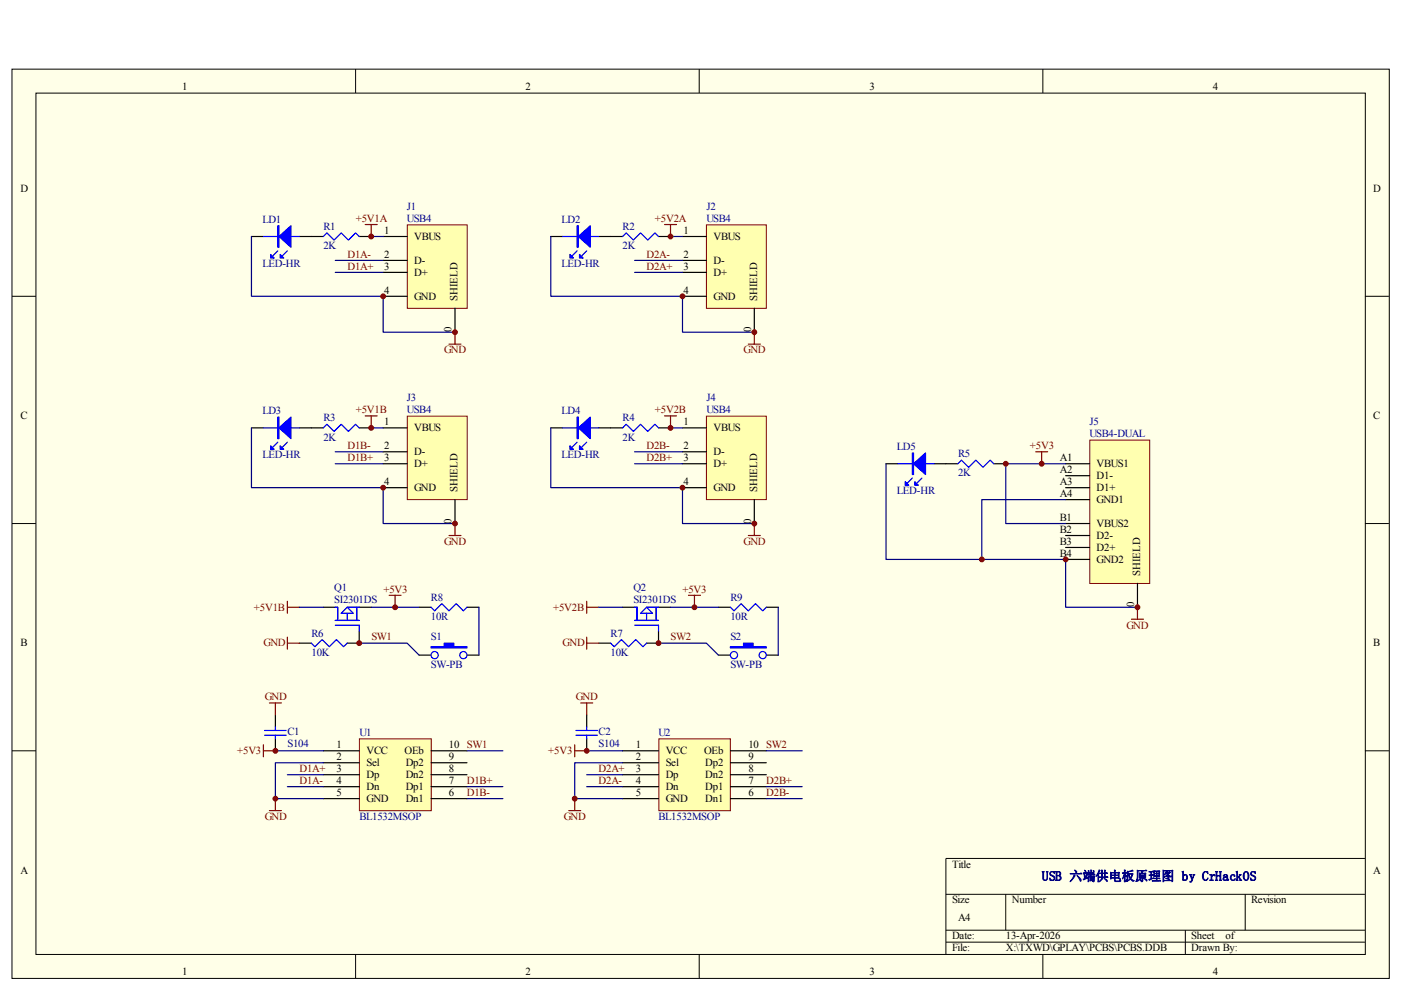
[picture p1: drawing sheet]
<svg xmlns="http://www.w3.org/2000/svg" width="297mm" height="210mm" viewBox="0 0 297 210" stroke-linecap="round" stroke-linejoin="round" font-family="sans-serif">
<path d="M2.5 14.7h292.1v192.7h-292.1z" fill="#ffffe8"/>
<g fill="none" stroke="#000" stroke-width=".21">
<path d="M2.5 14.7h292.1v192.7h-292.1zM7.6 19.7h281.9v182.7h-281.9zM75.4 14.6v5.1M148.3 14.6v5.1M221.1 14.6v5.1M2.5 62.8h5.1M289.4 62.8h5.1M2.5 111h5.1M289.4 111h5.1M2.5 159.2h5.1M289.4 159.2h5.1M200.5 189.6h88.9"/>
<path d="M200.5 197.2h88.9M200.5 199.8h88.9M213.2 189.6v7.6M251.3 197.2v5.1M264 189.6v7.6M289.4 182h-88.9v20.3M75.4 202.3v5.1M148.3 202.3v5.1M221.1 202.3v5.1"/>
</g>
<path d="M86.4 47.8h12.7v17.6h-12.7z" fill="#ffffb0"/>
<path d="M86.4 47.7h12.7v17.7h-12.7z" fill="none" stroke="#800000" stroke-width=".21"/>
<path d="M81.2 50.1h5.1M81.2 55.2h5.1M81.2 57.8h5.1M81.2 62.8h5.1M96.5 65.4v5" fill="none" stroke="#000" stroke-width=".25"/>
<path d="M231.1 93.4h12.7v30.3h-12.7z" fill="#ffffb0"/>
<path d="M231.1 93.3h12.7v30.4h-12.7z" fill="none" stroke="#800000" stroke-width=".21"/>
<g fill="none" stroke="#000" stroke-width=".25">
<path d="M53.3 50.1h2.5M63.5 50.1h5M76.2 50.1h2.5M187.9 98.3h2.5M198 98.3h5.1M210.7 98.3h2.5M225.9 98.3h5.1M225.9 100.9h5.1M225.9 103.4h5.1M225.9 105.9h5.1M225.9 111h5.1M225.9 113.5h5.1"/>
<path d="M225.9 116.1h5.1M225.9 118.6h5.1M241.2 123.7v5.1"/>
</g>
<path d="M55.8 50.1h7.7M58.9 53.2l-1 1M60.9 53.2l-1 1M68.5 50.1l.8-.7 1.5 1.5 1.5-1.5 1.6 1.5 1.5-1.5 .8 .7M190.4 98.3h7.6M203.1 98.3l.7-.7 1.6 1.5 1.5-1.5 1.5 1.5 1.5-1.5 .8 .7M193.4 101.4l-1 1M195.5 101.4l-1 1" fill="none" stroke="#00f" stroke-width=".25"/>
<g fill="#00f" stroke="#00f" stroke-width=".25">
<path d="M59.2 50.1l2.5-2.2v4.5z"/>
<path d="M57.4 53.9l.7 .8h-.7z"/>
<path d="M59.4 53.9l.8 .8h-.8z"/>
<path d="M193.7 98.3l2.5-2.3v4.6z"/>
<path d="M191.9 102.1l.8 .8h-.8z"/>
<path d="M193.9 102.1l.8 .8h-.8z"/>
<path d="M58.9 47.9h.3v4.5h-.3z" fill-rule="evenodd"/>
<path d="M193.4 96h.3v4.6h-.3z" fill-rule="evenodd"/>
</g>
<path d="M53.3 50.1v12.7h27.9v7.6h15.3M71.1 55.2h10.1M71.1 57.8h10.1M78.7 50.1h2.5M187.9 98.3v20.3h38v10.2h15.3M225.9 98.3h-12.7v12.7h12.7M225.9 105.9h-17.7v12.7" fill="none" stroke="#000080" stroke-width=".25"/>
<path d="M77.4 47.6h2.6M78.7 47.6v2.5M95.2 73h2.5M96.5 70.4v2.6M219.6 95.8h2.5M220.9 95.8v2.5M239.9 131.3h2.5M241.2 128.8v2.5" fill="none" stroke="#800000" stroke-width=".25"/>
<path d="M149.9 47.8h12.6v17.6h-12.6z" fill="#ffffb0"/>
<path d="M149.8 47.7h12.7v17.7h-12.7z" fill="none" stroke="#800000" stroke-width=".21"/>
<path d="M116.8 50.1h2.5M126.9 50.1h5.1M139.6 50.1h2.6M144.7 50.1h5.1M144.7 55.2h5.1M144.7 57.8h5.1M144.7 62.8h5.1M159.9 65.4v5" fill="none" stroke="#000" stroke-width=".25"/>
<path d="M119.3 50.1h7.6M122.4 53.2l-1.1 1M124.4 53.2l-1 1M132 50.1l.8-.7 1.5 1.5 1.5-1.5 1.5 1.5 1.6-1.5 .7 .7" fill="none" stroke="#00f" stroke-width=".25"/>
<g fill="#00f" stroke="#00f" stroke-width=".25">
<path d="M122.6 50.1l2.6-2.2v4.5z"/>
<path d="M120.8 53.9l.8 .8h-.8z"/>
<path d="M122.9 53.9l.7 .8h-.7z"/>
<path d="M122.4 47.9h.2v4.5h-.2z" fill-rule="evenodd"/>
</g>
<path d="M116.8 50.1v12.7h27.9v7.6h15.2M134.5 55.2h10.2M134.5 57.8h10.2M142.2 50.1h2.5" fill="none" stroke="#000080" stroke-width=".25"/>
<path d="M140.9 47.6h2.5M142.2 47.6v2.5M158.7 73h2.5M159.9 70.4v2.6" fill="none" stroke="#800000" stroke-width=".25"/>
<path d="M86.4 88.3h12.7v17.6h-12.7z" fill="#ffffb0"/>
<path d="M86.4 88.2h12.7v17.7h-12.7z" fill="none" stroke="#800000" stroke-width=".21"/>
<path d="M53.3 90.7h2.5M63.5 90.7h5M76.2 90.7h2.5M81.2 90.7h5.1M81.2 95.8h5.1M81.2 98.3h5.1M81.2 103.4h5.1M96.5 105.9v5.1" fill="none" stroke="#000" stroke-width=".25"/>
<path d="M55.8 90.7h7.7M58.9 93.8l-1 1M60.9 93.8l-1 1M68.5 90.7l.8-.7 1.5 1.5 1.5-1.5 1.6 1.5 1.5-1.5 .8 .7" fill="none" stroke="#00f" stroke-width=".25"/>
<g fill="#00f" stroke="#00f" stroke-width=".25">
<path d="M59.2 90.7l2.5-2.3v4.6z"/>
<path d="M57.4 94.5l.7 .8h-.7z"/>
<path d="M59.4 94.5l.8 .8h-.8z"/>
<path d="M58.9 88.4h.3v4.6h-.3z" fill-rule="evenodd"/>
</g>
<path d="M53.3 90.7v12.7h27.9v7.6h15.3M71.1 95.8h10.1M71.1 98.3h10.1M78.7 90.7h2.5" fill="none" stroke="#000080" stroke-width=".25"/>
<path d="M77.4 88.2h2.6M78.7 88.2v2.5M95.2 113.5h2.5M96.5 111v2.5" fill="none" stroke="#800000" stroke-width=".25"/>
<path d="M149.9 88.3h12.6v17.6h-12.6z" fill="#ffffb0"/>
<path d="M149.8 88.2h12.7v17.7h-12.7z" fill="none" stroke="#800000" stroke-width=".21"/>
<path d="M116.8 90.7h2.5M126.9 90.7h5.1M139.6 90.7h2.6M144.7 90.7h5.1M144.7 95.8h5.1M144.7 98.3h5.1M144.7 103.4h5.1M159.9 105.9v5.1M63.5 136.4h2.5M68.5 128.8h2.6M76.2 133.8v2.6h-2.6M76.2 128.8h2.5" fill="none" stroke="#000" stroke-width=".25"/>
<path d="M119.3 90.7h7.6M122.4 93.8l-1.1 1M124.4 93.8l-1 1M132 90.7l.8-.7 1.5 1.5 1.5-1.5 1.5 1.5 1.6-1.5 .7 .7M66 136.4l.8 .7 1.5-1.5 1.5 1.5 1.5-1.5 1.6 1.5 .7-.7M71.1 131.5h5.1M71.1 128.8h.5v2.7M71.1 132.6h5.1v1.2M72.3 130l1.3-1.2 1.3 1.2zM73.6 128.8h2.6M73.6 130v1.5M75.6 128.8v2.7" fill="none" stroke="#00f" stroke-width=".25"/>
<g fill="#00f" stroke="#00f" stroke-width=".25">
<path d="M122.6 90.7l2.6-2.3v4.6z"/>
<path d="M120.8 94.5l.8 .8h-.8z"/>
<path d="M122.9 94.5l.7 .8h-.7z"/>
<path d="M122.4 88.4h.2v4.6h-.2z" fill-rule="evenodd"/>
</g>
<path d="M116.8 90.7v12.7h27.9v7.6h15.2M134.5 95.8h10.2M134.5 98.3h10.2M142.2 90.7h2.5M63.5 128.8h5" fill="none" stroke="#000080" stroke-width=".25"/>
<path d="M140.9 88.2h2.5M142.2 88.2v2.5M158.7 113.5h2.5M159.9 111v2.5M60.9 127.5v2.5M60.9 135.1v2.5M60.9 128.8h2.6M60.9 136.4h2.6M82.5 126.2h2.5M83.8 126.2v2.6" fill="none" stroke="#800000" stroke-width=".25"/>
<path d="M76.3 156.7h15.1v15.2h-15.1z" fill="#ffffb0"/>
<path d="M76.2 156.6h15.2v15.3h-15.2z" fill="none" stroke="#800000" stroke-width=".21"/>
<path d="M68.5 159.2h7.7M91.4 159.2h7.6M68.5 161.7h7.7M68.5 164.3h7.7M68.5 166.8h7.7M68.5 169.3h7.7M91.4 161.7h7.6M91.4 164.3h7.6M91.4 166.8h7.6M91.4 169.3h7.6" fill="none" stroke="#000" stroke-width=".25"/>
<path d="M139.8 156.7h15.1v15.2h-15.1z" fill="#ffffb0"/>
<path d="M139.7 156.6h15.2v15.3h-15.2z" fill="none" stroke="#800000" stroke-width=".21"/>
<g fill="none" stroke="#000" stroke-width=".25">
<path d="M88.9 128.8h2.5M88.9 138.9h2.5M99 128.8h2.5M99 138.9h2.5M126.9 136.4h2.6M132 128.8h2.5M139.6 133.8v2.6h-2.5M139.6 128.8h2.6M152.3 128.8h2.6M152.3 138.9h2.6M162.5 128.8h2.5M162.5 138.9h2.5"/>
<path d="M58.4 151.6v2.5M58.4 156.6v2.6M124.4 151.6v2.5M124.4 156.6v2.6M132 159.2h7.6M154.9 159.2h7.6M132 161.7h7.6M132 164.3h7.6M132 166.8h7.6M132 169.3h7.6M154.9 161.7h7.6M154.9 164.3h7.6"/>
<path d="M154.9 166.8h7.6M154.9 169.3h7.6"/>
</g>
<g fill="none" stroke="#00f" stroke-width=".25">
<path d="M91.4 128.8l.7 .7 1.6-1.5 1.5 1.5 1.5-1.5 1.5 1.5 .8-.7M129.5 136.4l.7 .7 1.6-1.5 1.5 1.5 1.5-1.5 1.5 1.5 .8-.7M134.5 131.5h5.1M134.5 128.8h.6v2.7M134.5 132.6h5.1v1.2M135.8 130l1.3-1.2 1.3 1.2zM137.1 128.8h2.5M137.1 130v1.5M139.1 128.8v2.7M154.9 128.8l.7 .7 1.5-1.5 1.6 1.5 1.5-1.5 1.5 1.5 .8-.7M56.1 154.9h4.6M56.1 155.9h4.6"/>
<path d="M58.4 154.1v.8M58.4 155.9v.7M122.1 154.9h4.6M122.1 155.9h4.6M124.4 154.1v.8M124.4 155.9v.7"/>
<circle cx="92.1" cy="138.9" r=".76"/>
<circle cx="98.2" cy="138.9" r=".76"/>
<circle cx="155.6" cy="138.9" r=".76"/>
<circle cx="161.7" cy="138.9" r=".76"/>
</g>
<g fill="none" stroke="#000080" stroke-width=".25">
<path d="M76.2 136.4h10.1l2.6 2.5M78.7 128.8h10.2M101.5 128.8v10.1M126.9 128.8h5.1M139.6 136.4h10.2l2.5 2.5M142.2 128.8h10.1M165 128.8v10.1M58.4 159.2h10.1M99 159.2h7.6M124.4 159.2h7.6M162.5 159.2h7.6M60.9 166.8h7.6"/>
<path d="M60.9 164.3h7.6M68.5 161.7h-10.1v7.6h10.1M99 166.8h7.6M99 169.3h7.6M124.4 166.8h7.6M124.4 164.3h7.6M132 161.7h-10.1v7.6h10.1M162.5 166.8h7.6M162.5 169.3h7.6"/>
</g>
<g fill="none" stroke="#800000" stroke-width=".25">
<path d="M124.4 127.5v2.5M124.4 135.1v2.5M124.4 128.8h2.5M124.4 136.4h2.5M146 126.2h2.5M147.2 126.2v2.6M55.8 157.9v2.6M55.8 159.2h2.6M57.1 149h2.6M58.4 149v2.6M121.9 159.2h2.5M121.9 157.9v2.6"/>
<path d="M123.1 149h2.6M124.4 149v2.6M57.1 171.9h2.6M58.4 169.3v2.6M120.6 171.9h2.5M121.9 169.3v2.6"/>
</g>
<g fill="#00f" stroke="#00f" stroke-width=".25">
<path d="M91.4 137.1h2.8v-.7h2v.7h2.8v.3h-7.6z" fill-rule="evenodd"/>
<path d="M154.9 137.1h2.7v-.7h2.1v.7h2.8v.3h-7.6z" fill-rule="evenodd"/>
</g>
<g fill="#800000" stroke="#800000" stroke-width=".21">
<circle cx="58.4" cy="159.2" r=".51"/>
<circle cx="124.4" cy="159.2" r=".51"/>
<circle cx="58.4" cy="169.3" r=".51"/>
<circle cx="121.9" cy="169.3" r=".51"/>
<circle cx="81.2" cy="62.8" r=".51"/>
<circle cx="96.5" cy="70.4" r=".51"/>
<circle cx="78.7" cy="50.1" r=".51"/>
<circle cx="144.7" cy="62.8" r=".51"/>
<circle cx="159.9" cy="70.4" r=".51"/>
<circle cx="142.2" cy="50.1" r=".51"/>
<circle cx="81.2" cy="103.4" r=".51"/>
<circle cx="96.5" cy="111" r=".51"/>
<circle cx="78.7" cy="90.7" r=".51"/>
<circle cx="144.7" cy="103.4" r=".51"/>
<circle cx="159.9" cy="111" r=".51"/>
<circle cx="142.2" cy="90.7" r=".51"/>
<circle cx="76.2" cy="136.4" r=".51"/>
<circle cx="83.8" cy="128.8" r=".51"/>
<circle cx="139.6" cy="136.4" r=".51"/>
<circle cx="147.2" cy="128.8" r=".51"/>
<circle cx="225.9" cy="118.6" r=".51"/>
<circle cx="241.2" cy="128.8" r=".51"/>
<circle cx="213.2" cy="98.3" r=".51"/>
<circle cx="220.9" cy="98.3" r=".51"/>
<circle cx="208.2" cy="118.6" r=".51"/>
</g>
<text font-size="2.8" fill="#000080" x="220.9" y="186.7">USB 六端供电板原理图 by CrHackOS</text>
<g font-size="2.3">
<text x="38.6" y="19.1">1</text>
<text x="111.4" y="19.1">2</text>
<text x="184.3" y="19.1">3</text>
<text x="257.1" y="19.1">4</text>
<text x="4.3" y="40.7">D</text>
<text x="291.2" y="40.7">D</text>
<text x="81.4" y="49.5">1</text>
<text x="87.8" y="50.8">VBUS</text>
<text x="144.9" y="49.5">1</text>
<text x="151.3" y="50.8">VBUS</text>
<text x="81.4" y="54.6">2</text>
<text x="81.4" y="57.2">3</text>
<text x="87.8" y="55.9">D-</text>
<text x="87.8" y="58.4">D+</text>
<text x="144.9" y="54.6">2</text>
<text x="144.9" y="57.2">3</text>
<text x="151.3" y="55.9">D-</text>
<text x="151.3" y="58.4">D+</text>
<text x="81.4" y="62.2">4</text>
<text x="87.8" y="63.5">GND</text>
<text x="97" y="63.9" transform="rotate(-90 97 63.9)">SHIELD</text>
<text x="144.9" y="62.2">4</text>
<text x="151.3" y="63.5">GND</text>
<text x="160.5" y="63.9" transform="rotate(-90 160.5 63.9)">SHIELD</text>
<text x="95.8" y="70.5" transform="rotate(-90 95.8 70.5)">0</text>
<text x="159.3" y="70.5" transform="rotate(-90 159.3 70.5)">0</text>
<text x="4.3" y="88.8">C</text>
<text x="291.2" y="88.8">C</text>
<text x="81.4" y="90.1">1</text>
<text x="81.4" y="95.2">2</text>
<text x="87.8" y="91.4">VBUS</text>
<text x="144.9" y="90.1">1</text>
<text x="144.9" y="95.2">2</text>
<text x="151.3" y="91.4">VBUS</text>
<text x="81.4" y="97.7">3</text>
<text x="87.8" y="96.4">D-</text>
<text x="87.8" y="99">D+</text>
<text x="144.9" y="97.7">3</text>
<text x="151.3" y="96.4">D-</text>
<text x="151.3" y="99">D+</text>
<text x="224.7" y="97.7">A1</text>
<text x="224.7" y="100.3">A2</text>
<text x="232.5" y="99">VBUS1</text>
<text x="232.5" y="101.5">D1-</text>
<text x="81.4" y="102.8">4</text>
<text x="87.8" y="104.1">GND</text>
<text x="97" y="104.4" transform="rotate(-90 97 104.4)">SHIELD</text>
<text x="144.9" y="102.8">4</text>
<text x="151.3" y="104.1">GND</text>
<text x="160.5" y="104.4" transform="rotate(-90 160.5 104.4)">SHIELD</text>
<text x="224.7" y="102.8">A3</text>
<text x="224.7" y="105.3">A4</text>
<text x="232.5" y="104.1">D1+</text>
<text x="232.5" y="106.6">GND1</text>
<text x="95.8" y="111" transform="rotate(-90 95.8 111)">0</text>
<text x="159.3" y="111" transform="rotate(-90 159.3 111)">0</text>
<text x="224.7" y="110.4">B1</text>
<text x="224.7" y="113">B2</text>
<text x="232.5" y="111.7">VBUS2</text>
<text x="224.7" y="115.5">B3</text>
<text x="224.7" y="118">B4</text>
<text x="232.5" y="114.2">D2-</text>
<text x="232.5" y="116.8">D2+</text>
<text x="232.5" y="119.3">GND2</text>
<text x="241.7" y="122.2" transform="rotate(-90 241.7 122.2)">SHIELD</text>
<text x="240.5" y="128.8" transform="rotate(-90 240.5 128.8)">0</text>
<text x="4.3" y="137">B</text>
<text x="291.2" y="137">B</text>
<text x="71.4" y="158.6">1</text>
<text x="71.4" y="161.1">2</text>
<text x="77.7" y="159.9">VCC</text>
<text x="85.8" y="159.9">OEb</text>
<text x="95.2" y="161.1">9</text>
<text x="95.2" y="158.6">10 SW1</text>
<text x="134.8" y="158.6">1</text>
<text x="134.8" y="161.1">2</text>
<text x="141.1" y="159.9">VCC</text>
<text x="149.3" y="159.9">OEb</text>
<text x="158.7" y="161.1">9</text>
<text x="158.7" y="158.6">10 SW2</text>
<text x="71.4" y="163.7">3</text>
<text x="71.4" y="166.2">4</text>
<text x="77.7" y="162.4">Sel</text>
<text x="77.7" y="164.9">Dp</text>
<text x="77.7" y="167.5">Dn</text>
<text x="86" y="167.5">Dp1</text>
<text x="86" y="164.9">Dn2</text>
<text x="86" y="162.4">Dp2</text>
<text x="95.2" y="166.2">7</text>
<text x="95.2" y="163.7">8</text>
<text x="134.8" y="163.7">3</text>
<text x="134.8" y="166.2">4</text>
<text x="141.1" y="162.4">Sel</text>
<text x="141.1" y="164.9">Dp</text>
<text x="141.1" y="167.5">Dn</text>
<text x="149.5" y="167.5">Dp1</text>
<text x="149.5" y="164.9">Dn2</text>
<text x="149.5" y="162.4">Dp2</text>
<text x="158.7" y="166.2">7</text>
<text x="158.7" y="163.7">8</text>
<text x="71.4" y="168.8">5</text>
<text x="77.7" y="170">GND</text>
<text x="86" y="170">Dn1</text>
<text x="95.2" y="168.8">6</text>
<text x="134.8" y="168.8">5</text>
<text x="141.1" y="170">GND</text>
<text x="149.5" y="170">Dn1</text>
<text x="158.7" y="168.8">6</text>
<text x="4.3" y="185.3">A</text>
<text x="201.8" y="184">Title</text>
<text x="291.2" y="185.3">A</text>
<text x="201.8" y="191.5">Size</text>
<text x="214.5" y="191.5">Number</text>
<text x="265.3" y="191.5">Revision</text>
<text x="203.1" y="195.3">A4</text>
<text x="201.8" y="199.2">Date:</text>
<text x="201.8" y="201.7">File:</text>
<text x="213.3" y="199.2">13-Apr-2026</text>
<text x="213.3" y="201.7">X:\TXWD\GPLAY\PCBS\PCBS.DDB</text>
<text x="252.6" y="199.2">Sheet</text>
<text x="252.6" y="201.7">Drawn By:</text>
<text x="259.8" y="199.2">of</text>
<text x="38.6" y="206.8">1</text>
<text x="111.4" y="206.8">2</text>
<text x="184.3" y="206.8">3</text>
<text x="257.1" y="206.8">4</text>
</g>
<g font-size="2.3" fill="#000080">
<text x="55.6" y="47.3">LD1</text>
<text x="86.3" y="44.5">J1</text>
<text x="86.3" y="47">USB4</text>
<text x="119" y="47.3">LD2</text>
<text x="149.8" y="44.5">J2</text>
<text x="149.8" y="47">USB4</text>
<text x="68.6" y="48.8">R1</text>
<text x="68.6" y="52.8">2K</text>
<text x="132" y="48.8">R2</text>
<text x="132" y="52.8">2K</text>
<text x="55.6" y="56.7">LED-HR</text>
<text x="119" y="56.7">LED-HR</text>
<text x="55.6" y="87.8">LD3</text>
<text x="68.6" y="89.3">R3</text>
<text x="86.3" y="85">J3</text>
<text x="86.3" y="87.6">USB4</text>
<text x="119" y="87.8">LD4</text>
<text x="132" y="89.3">R4</text>
<text x="149.8" y="85">J4</text>
<text x="149.8" y="87.6">USB4</text>
<text x="68.6" y="93.4">2K</text>
<text x="132" y="93.4">2K</text>
<text x="190.2" y="95.4">LD5</text>
<text x="231" y="90.1">J5</text>
<text x="231" y="92.6">USB4-DUAL</text>
<text x="55.6" y="97.2">LED-HR</text>
<text x="119" y="97.2">LED-HR</text>
<text x="203.1" y="97">R5</text>
<text x="203.1" y="101">2K</text>
<text x="190.2" y="104.8">LED-HR</text>
<text x="70.9" y="125.4">Q1</text>
<text x="134.3" y="125.4">Q2</text>
<text x="70.9" y="127.9">SI2301DS</text>
<text x="91.4" y="127.4">R8</text>
<text x="91.4" y="131.5">10R</text>
<text x="134.3" y="127.9">SI2301DS</text>
<text x="154.9" y="127.4">R9</text>
<text x="154.9" y="131.5">10R</text>
<text x="66" y="135.1">R6</text>
<text x="91.4" y="135.7">S1</text>
<text x="129.5" y="135.1">R7</text>
<text x="154.9" y="135.7">S2</text>
<text x="66" y="139">10K</text>
<text x="91.4" y="141.6">SW-PB</text>
<text x="129.5" y="139">10K</text>
<text x="154.9" y="141.6">SW-PB</text>
<text x="61" y="155.8">C1</text>
<text x="126.9" y="155.8">C2</text>
<text x="61" y="158.3">S104</text>
<text x="76.2" y="156.1">U1</text>
<text x="126.9" y="158.3">S104</text>
<text x="139.6" y="156.1">U2</text>
<text x="76.2" y="173.8">BL1532MSOP</text>
<text x="139.6" y="173.8">BL1532MSOP</text>
</g>
<g font-size="2.3" fill="#800000">
<text x="75.4" y="47">+5V1A</text>
<text x="138.9" y="47">+5V2A</text>
<text x="73.7" y="54.6">D1A-</text>
<text x="73.7" y="57.2">D1A+</text>
<text x="137.1" y="54.6">D2A-</text>
<text x="137.1" y="57.2">D2A+</text>
<text x="94.1" y="74.9">GND</text>
<text x="157.6" y="74.9">GND</text>
<text x="75.4" y="87.6">+5V1B</text>
<text x="138.9" y="87.6">+5V2B</text>
<text x="73.7" y="95.2">D1B-</text>
<text x="137.1" y="95.2">D2B-</text>
<text x="218.4" y="95.2">+5V3</text>
<text x="73.7" y="97.7">D1B+</text>
<text x="137.1" y="97.7">D2B+</text>
<text x="94.1" y="115.5">GND</text>
<text x="157.6" y="115.5">GND</text>
<text x="81.3" y="125.7">+5V3</text>
<text x="144.7" y="125.7">+5V3</text>
<text x="53.8" y="129.5">+5V1B</text>
<text x="117.3" y="129.5">+5V2B</text>
<text x="55.9" y="137">GND</text>
<text x="78.7" y="135.7">SW1</text>
<text x="119.3" y="137">GND</text>
<text x="142.2" y="135.7">SW2</text>
<text x="238.8" y="133.3">GND</text>
<text x="56.1" y="148.4">GND</text>
<text x="122.1" y="148.4">GND</text>
<text x="50.3" y="159.9">+5V3</text>
<text x="116.2" y="159.9">+5V3</text>
<text x="63.5" y="163.7">D1A+</text>
<text x="63.5" y="166.2">D1A-</text>
<text x="99" y="166.2">D1B+</text>
<text x="126.9" y="163.7">D2A+</text>
<text x="126.9" y="166.2">D2A-</text>
<text x="162.5" y="166.2">D2B+</text>
<text x="56.1" y="173.8">GND</text>
<text x="99" y="168.8">D1B-</text>
<text x="119.5" y="173.8">GND</text>
<text x="162.5" y="168.8">D2B-</text>
</g>
</svg>
